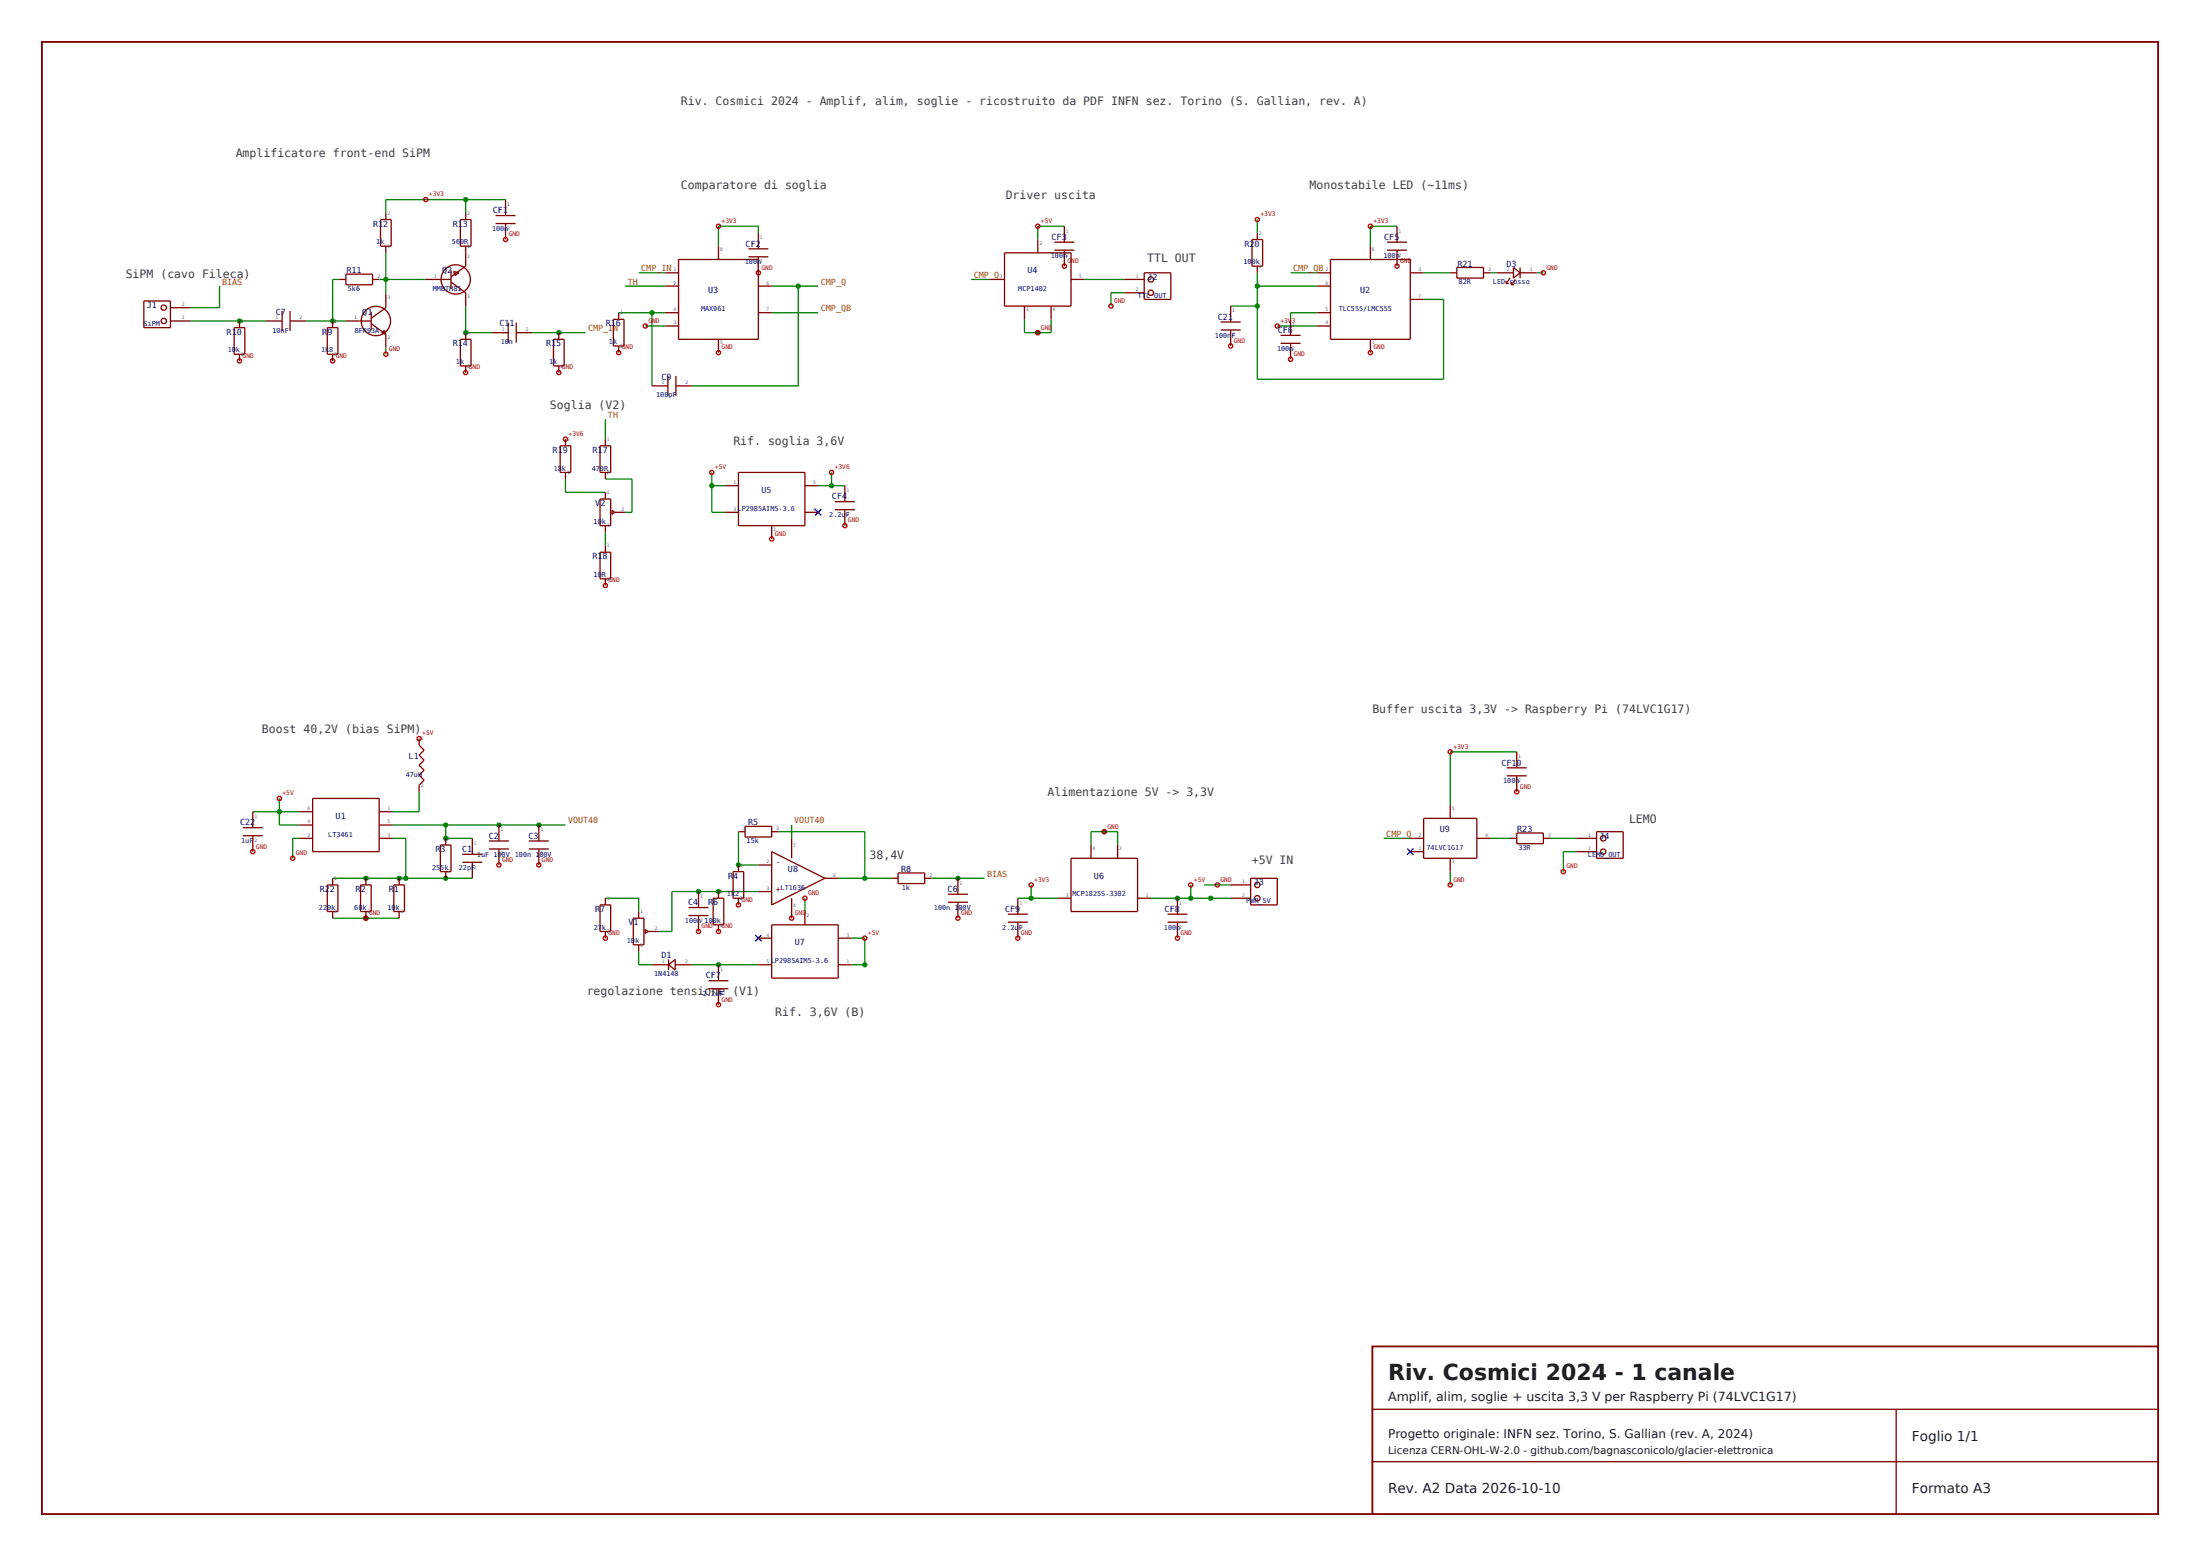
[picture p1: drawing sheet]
<svg xmlns="http://www.w3.org/2000/svg" width="420mm" height="297mm" viewBox="0 0 420 297" stroke-linecap="round" stroke-linejoin="round" font-family="sans-serif">
<g fill="none" stroke="#008000" stroke-width=".25">
<path d="M88.9 38.1v2.5M96.5 38.1h-22.8v2.5M41.9 54.6v4.1h-5.6M64.8 53.3h-1.3v8M72.4 53.3h8.9M73.7 48.3v7.9M88.9 58.4v5.1h5.1M118.1 59.7h8.9M119.4 54.6h7.6M121.9 52.1h5.1M124.5 59.7v14M144.8 44.4v-1.2h-7.6v3.8"/>
<path d="M147.3 54.6h8.9M147.3 59.7h8.9M152.4 54.6v19.1h-20.3M185.4 53.3h3.8M203.2 43.2h-5.1v2.5M207 53.3h7.6M214.6 55.9h-2.5v2.5M234.9 58.4h5.1M240 54.6h11.5M240 41.9v2.5M240 52.1v20.3h35.6v-15.3h-3.8M246.4 52.1h5.1"/>
<path d="M251.5 59.7h-5.1v1.3M266.7 43.2h-5.1v3.8M271.8 52.1h5.1M284.5 52.1h1.3M293.4 52.1h1.2M36.3 61.3h14.5M58.4 61.3h7.6M73.7 66.3v1.3M101.6 63.5h10.2M123.2 62.2h3.8M195.6 61v2.5h5.1v-2.5M243.8 62.2h7.7"/>
<path d="M107.9 91.4v2.6h7.7M115.6 80v3.8M115.6 91.4h5v6.4h-1.2M135.9 90.2v7.6h2.5M135.9 92.7h2.5M156.2 92.7h5.1M158.7 90.2v2.5M115.6 101.6v2.5M48.3 154.9h8.8M53.3 152.4v5.1h3.8M74.9 157.5h33M80 151.1v3.8h-5.1"/>
<path d="M85.1 157.5v2.5h5.1M141 158.7v6.4h3.8M148.6 158.7h16.5v8.9M151.1 157.5v2.5M289.6 143.5h-12.7v10.2M57.1 160h-1.2v3.8M63.5 167.6h26.7M63.5 175.3h12.7M74.9 160h2.6v7.6M115.6 171.4h6.3v2.6M144.8 170.2h-16.5v7.6h-2.6M153.7 171.4v2.6"/>
<path d="M160 167.6h10.2M162.6 179.1h2.5v5h-2.5M177.8 167.6h10.2M194.3 171.4h7.6M196.8 168.9v2.5M208.3 161.3v-2.6h5.1v2.6M219.7 171.4h15.2M227.3 168.9v2.5M229.9 168.9h5M264.2 160h5M276.9 166.4v2.5M284.5 160h3.8"/>
<path d="M295.9 160h5.1M301 162.6h-2.6v3.8M121.9 181.6v2.5h2.6M132.1 184.1h12.7"/>
</g>
<g fill="#008000">
<circle cx="45.7" cy="61.3" r=".5"/>
<circle cx="63.5" cy="61.3" r=".5"/>
<circle cx="88.9" cy="38.1" r=".5"/>
<circle cx="73.7" cy="53.3" r=".5"/>
<circle cx="88.9" cy="63.5" r=".5"/>
<circle cx="106.7" cy="63.5" r=".5"/>
<circle cx="124.5" cy="59.7" r=".5"/>
<circle cx="152.4" cy="54.6" r=".5"/>
<circle cx="135.9" cy="92.7" r=".5"/>
<circle cx="158.7" cy="92.7" r=".5"/>
<circle cx="198.1" cy="63.5" r=".5"/>
<circle cx="240" cy="54.6" r=".5"/>
<circle cx="240" cy="58.4" r=".5"/>
<circle cx="53.3" cy="154.9" r=".5"/>
<circle cx="85.1" cy="157.5" r=".5"/>
<circle cx="95.2" cy="157.5" r=".5"/>
<circle cx="102.9" cy="157.5" r=".5"/>
<circle cx="85.1" cy="160" r=".5"/>
<circle cx="69.8" cy="167.6" r=".5"/>
<circle cx="76.2" cy="167.6" r=".5"/>
<circle cx="77.5" cy="167.6" r=".5"/>
<circle cx="85.1" cy="167.6" r=".5"/>
<circle cx="69.8" cy="175.3" r=".5"/>
<circle cx="141" cy="165.1" r=".5"/>
<circle cx="165.1" cy="167.6" r=".5"/>
<circle cx="182.9" cy="167.6" r=".5"/>
<circle cx="133.3" cy="170.2" r=".5"/>
<circle cx="137.2" cy="170.2" r=".5"/>
<circle cx="137.2" cy="184.1" r=".5"/>
<circle cx="165.1" cy="184.1" r=".5"/>
<circle cx="227.3" cy="171.4" r=".5"/>
<circle cx="224.8" cy="171.4" r=".5"/>
<circle cx="231.1" cy="171.4" r=".5"/>
<circle cx="196.8" cy="171.4" r=".5"/>
<circle cx="210.8" cy="158.7" r=".5"/>
</g>
<path d="M155.6 97.2l1.2 1.2zM155.6 98.4l1.2-1.2zM144.2 178.5l1.2 1.2zM144.2 179.7l1.2-1.2zM268.6 162l1.2 1.2zM269.8 162l-1.2 1.2z" fill="#000" stroke="#0000c0" stroke-width=".25"/>
<g fill="none" stroke="#c00000" stroke-width=".25">
<circle cx="81.3" cy="38.1" r=".4"/>
<circle cx="96.5" cy="45.7" r=".4"/>
<circle cx="137.2" cy="43.2" r=".4"/>
<circle cx="144.8" cy="52.1" r=".4"/>
<circle cx="198.1" cy="43.2" r=".4"/>
<circle cx="203.2" cy="50.8" r=".4"/>
<circle cx="212.1" cy="58.4" r=".4"/>
<circle cx="240" cy="41.9" r=".4"/>
<circle cx="261.6" cy="43.2" r=".4"/>
<circle cx="266.7" cy="50.8" r=".4"/>
<circle cx="294.6" cy="52.1" r=".4"/>
<circle cx="45.7" cy="68.9" r=".4"/>
<circle cx="63.5" cy="68.9" r=".4"/>
<circle cx="73.7" cy="67.6" r=".4"/>
<circle cx="88.9" cy="71.1" r=".4"/>
<circle cx="106.7" cy="71.1" r=".4"/>
<circle cx="118.1" cy="67.3" r=".4"/>
<circle cx="123.2" cy="62.2" r=".4"/>
<circle cx="137.2" cy="67.3" r=".4"/>
<circle cx="198.1" cy="63.5" r=".4"/>
<circle cx="234.9" cy="66" r=".4"/>
<circle cx="243.8" cy="62.2" r=".4"/>
<circle cx="246.4" cy="68.6" r=".4"/>
<circle cx="261.6" cy="67.3" r=".4"/>
<circle cx="107.9" cy="83.8" r=".4"/>
<circle cx="135.9" cy="90.2" r=".4"/>
<circle cx="158.7" cy="90.2" r=".4"/>
<circle cx="115.6" cy="111.8" r=".4"/>
<circle cx="147.3" cy="102.9" r=".4"/>
<circle cx="161.3" cy="100.3" r=".4"/>
<circle cx="53.3" cy="152.4" r=".4"/>
<circle cx="80" cy="141" r=".4"/>
<circle cx="210.8" cy="158.7" r=".4"/>
<circle cx="276.9" cy="143.5" r=".4"/>
<circle cx="289.6" cy="151.1" r=".4"/>
<circle cx="48.3" cy="162.6" r=".4"/>
<circle cx="55.9" cy="163.8" r=".4"/>
<circle cx="69.8" cy="175.3" r=".4"/>
<circle cx="95.2" cy="165.1" r=".4"/>
<circle cx="102.9" cy="165.1" r=".4"/>
<circle cx="115.6" cy="179.1" r=".4"/>
<circle cx="133.3" cy="177.8" r=".4"/>
<circle cx="137.2" cy="177.8" r=".4"/>
<circle cx="141" cy="172.7" r=".4"/>
<circle cx="151.1" cy="175.3" r=".4"/>
<circle cx="153.7" cy="171.4" r=".4"/>
<circle cx="165.1" cy="179.1" r=".4"/>
<circle cx="182.9" cy="175.3" r=".4"/>
<circle cx="194.3" cy="179.1" r=".4"/>
<circle cx="196.8" cy="168.9" r=".4"/>
<circle cx="224.8" cy="179.1" r=".4"/>
<circle cx="227.3" cy="168.9" r=".4"/>
<circle cx="232.4" cy="168.9" r=".4"/>
<circle cx="276.9" cy="168.9" r=".4"/>
<circle cx="298.4" cy="166.4" r=".4"/>
<circle cx="137.2" cy="191.8" r=".4"/>
</g>
<g fill="none" stroke="#800000" stroke-width=".25">
<path d="M96.5 38.1v3M27.5 57.5h5v5h-5zM32.5 58.7h3.8M53.8 59.4v3.8M55.4 59.4v3.8M64.8 53.3h1.2M66 52.3h5.1v2.1h-5.1zM70.9 59.5v3.5M71.1 53.3h1.3M72.6 41.9h2.1v5.1h-2.1zM73.7 40.6v1.3M73.7 47v1.3"/>
<path d="M73.7 56.2v2.5M81.3 53.3h4.8M86.1 51.6v3.5M87.9 41.9h2v5.1h-2zM88.9 40.6v1.3M88.9 47v3.8M88.9 55.9v2.5M94.6 41.1h3.8M94.6 42.7h3.8M96.5 42.7v3M118.1 59.7v1.3M127 52.1h2.5"/>
<path d="M127 54.6h2.5M127 59.7h2.5M137.2 47v2.5M142.9 47.5h3.8M142.9 49h3.8M144.8 49v15.8h-15.3v-15.3h15.3M144.8 44.4v3.1M144.8 54.6h2.5M144.8 59.7h2.5M189.2 53.3h2.6M191.8 48.3h12.7v10.1h-12.7zM195.6 58.4v2.6"/>
<path d="M198.1 45.7v2.6M200.7 58.4v2.6M201.3 46.2h3.8M201.3 47.8h3.8M203.2 43.2v3M203.2 47.8v3M204.5 53.3h2.5M214.6 53.3h3.8M214.6 55.9h3.8M218.4 52.1h5.1v5h-5.1zM234.9 58.4v3.1M239 45.7h2v5.1h-2z"/>
<path d="M240 44.4v1.3M240 50.8v1.3M251.5 52.1h2.5M251.5 54.6h2.5M251.5 59.7h2.5M254 49.5h15.2v15.3h-15.2zM261.6 47v2.5M264.8 46.2h3.8M264.8 47.8h3.8M266.7 43.2v3M266.7 47.8v3M269.2 52.1h2.6"/>
<path d="M269.2 57.1h2.6M276.9 52.1h1.2M278.1 51.1h5.1v2h-5.1zM283.2 52.1h1.3M285.8 52.1h3.1M287.5 53.6v.5h.5M288.5 53.8v.6h.6M288.9 51.1v2M290.2 52.1h3.2M290.2 51.1v2M32.5 61.3h3.8M44.7 62.5h2v5.1h-2z"/>
<path d="M45.7 61.3v1.2M45.7 67.6v1.3M50.8 61.3h3M55.4 61.3h3M62.5 62.5h2v5.1h-2zM63.5 61.3v1.2M63.5 67.6v1.3M66 61.3h4.9M73.7 63.8v2.5M87.9 64.8h2v5h-2zM88.9 63.5v1.3M88.9 69.8v1.3"/>
<path d="M94 63.5h3M97 61.6v3.8M98.6 61.6v3.8M98.6 63.5h3M105.7 64.8h2v5h-2zM106.7 63.5v1.3M106.7 69.8v1.3M117.1 61h2v5h-2zM118.1 66v1.3M124.5 73.7h3M127 62.2h2.5M127.5 71.8v3.8"/>
<path d="M129 71.8v3.8M129 73.7h3.1M137.2 64.8v2.5M233 61.5h3.9M233 63h3.9M234.9 63v3M244.5 64h3.8M244.5 65.5h3.8M246.4 61v3M246.4 65.5v3.1M251.5 62.2h2.5M261.6 64.8v2.5"/>
<path d="M106.9 85.1h2.1v5.1h-2.1zM107.9 83.8v1.3M107.9 90.2v1.2M114.6 85.1h2v5.1h-2zM114.6 95.2h2v5.1h-2zM115.6 83.8v1.3M115.6 90.2v1.2M115.6 94v1.2M116.8 97.4v.8M117.3 97.8h2.1M138.4 97.8h2.6M138.4 92.7h2.6"/>
<path d="M141 90.2h12.7v10.1h-12.7zM153.7 97.8h2.5M153.7 92.7h2.5M159.4 95.8h3.8M159.4 97.3h3.8M161.3 92.7v3.1M161.3 97.3v3M114.6 105.4h2v5.1h-2zM115.6 100.3v1.3M115.6 104.1v1.3M115.6 110.5v1.3M147.3 100.3v2.6"/>
<path d="M46.4 158h3.8M46.4 159.5h3.8M48.3 154.9v3.1M48.3 159.5v3.1M57.1 154.9h2.6M57.1 157.5h2.6M59.7 152.4h12.7v10.2h-12.7zM72.4 154.9h2.5M72.4 157.5h2.5M80 141v1.2M80 149.9v1.2M95.2 157.5v3"/>
<path d="M102.9 157.5v3M141 158.7h1.2M142.2 157.7h5.1v2.1h-5.1zM147.3 158.7h1.3M271.8 156.2h10.1v7.6h-10.1zM276.9 153.7v2.5M287.7 146.6h3.8M287.7 148.1h3.8M289.6 143.5v3.1M289.6 148.1v3M289.6 159h5v2h-5zM304.8 158.7h5.1v5.1h-5.1z"/>
<path d="M57.1 160h2.6M62.5 168.9h2v5.1h-2zM63.5 167.6v1.3M63.5 174v1.3M68.8 168.9h2.1v5.1h-2.1zM69.8 167.6v1.3M69.8 174v1.3M72.4 160h2.5M75.2 168.9h2v5.1h-2zM76.2 167.6v1.3M76.2 174v1.3M84.1 161.3h2v5.1h-2z"/>
<path d="M85.1 160v1.3M85.1 166.4v1.2M88.3 163.1h3.8M88.3 164.6h3.8M90.2 160v3.1M90.2 164.6v3M93.3 160.5h3.9M93.3 162.1h3.9M95.2 162.1v3M101 160.5h3.8M101 162.1h3.8M102.9 162.1v3"/>
<path d="M114.6 172.7h2v5.1h-2zM115.6 171.4v1.3M115.6 177.8v1.3M120.9 175.3h2v5h-2zM121.9 174v1.3M123.2 177.4v.8M123.7 177.8h2M131.4 173.2h3.9M131.4 174.8h3.9M133.3 170.2v3M133.3 174.8v3M136.1 171.4h2.1v5.1h-2.1z"/>
<path d="M137.2 170.2v1.2M137.2 176.5v1.3M140 166.4h2v5h-2zM141 165.1v1.3M141 171.4v1.3M144.8 165.1h2.5M144.8 170.2h2.5M144.8 179.1h2.5M147.3 162.6v10.1M147.3 176.5h12.7v10.2h-12.7zM151.1 160v3.8M151.1 171.4v3.9"/>
<path d="M153.7 174v2.5M157.5 167.6h2.5M160 179.1h2.6M170.2 167.6h1.2M171.4 166.6h5.1v2.1h-5.1zM176.5 167.6h1.3M181 170.7h3.8M181 172.2h3.8M182.9 167.6v3.1M182.9 172.2v3.1M192.4 174.5h3.8M192.4 176h3.8"/>
<path d="M194.3 171.4v3.1M194.3 176v3.1M201.9 171.4h2.6M204.5 163.8h12.7v10.2h-12.7zM208.3 161.3v2.5M213.4 161.3v2.5M217.2 171.4h2.5M222.9 174.5h3.8M222.9 176h3.8M224.8 171.4v3.1M224.8 176v3.1M234.9 168.9h3.9"/>
<path d="M234.9 171.4h3.9M238.8 167.6h5v5.1h-5zM269.2 162.6h2.6M269.2 160h2.6M276.9 163.8v2.6M281.9 160h2.6M288.3 160h1.3M294.6 160h1.3M301 162.6h3.8M301 160h3.8M121.9 180.3v1.3M124.5 184.1h3.1"/>
<path d="M127.6 183.1v2.1M128.9 183.1v2.1M128.9 184.1h3.2M135.3 187.2h3.8M135.3 188.7h3.8M137.2 184.1v3.1M137.2 188.7v3.1M144.8 184.1h2.5M160 184.1h2.6"/>
<circle cx="31.3" cy="58.7" r=".51"/>
<circle cx="87" cy="53.3" r="2.8"/>
<circle cx="219.7" cy="55.9" r=".51"/>
<circle cx="219.7" cy="53.3" r=".51"/>
<circle cx="31.3" cy="61.3" r=".51"/>
<circle cx="71.8" cy="61.3" r="2.8"/>
<circle cx="240" cy="171.4" r=".51"/>
<circle cx="240" cy="168.9" r=".51"/>
<circle cx="306.1" cy="160" r=".51"/>
<circle cx="306.1" cy="162.6" r=".51"/>
</g>
<g fill="#000" stroke="#800000" stroke-width=".25">
<path d="M70.9 60.8l2.8-2.1zM86.1 52.8l2.8-2zM86.6 51.8l1 .3zM86.6 51.8l.3 .8zM86.9 52.6l.7-.5zM86.1 53.8l2.8 2.1zM288.3 53.1l-.8 1zM288.9 51.1l1.3 1zM289.3 53.3l-.8 1.1zM288.9 53.1l1.3-1zM70.9 61.8l2.8 2zM72.9 63.6l.8 .2z"/>
<path d="M73.4 63l-.5 .6zM73.4 63l.3 .8zM116.8 98.2l.5-.4zM116.8 97.4l.5 .4zM80 142.2l1 1zM80 144.1l1 1zM80 146l1 1zM80 148l1 .9zM81 143.2l-1 .9zM81 145.1l-1 .9zM81 147l-1 1zM81 148.9l-1 1z"/>
<path d="M123.2 178.2l.5-.4zM123.2 177.4l.5 .4zM147.3 172.7l10.2-5.1zM147.3 162.6l10.2 5zM127.6 184.1l1.3-1zM127.6 184.1l1.3 1.1z"/>
</g>
<path d="M8 8h404v281h-404z" fill="none" stroke="#800000" stroke-width=".35"/>
<path d="M262 257h150v32h-150z" fill="#fff" stroke="#800000" stroke-width=".35"/>
<path d="M262 269h150M262 279h150M362 269v20" fill="none" stroke="#800000" stroke-width=".25"/>
<text font-size="4.2" fill="#202020" x="265" y="263.5">Riv. Cosmici 2024 - 1 canale</text>
<g font-size="2.6" fill="#202020">
<text x="365" y="275">Foglio 1/1</text>
<text x="265" y="285">Rev. A2 Data 2026-10-10</text>
<text x="365" y="285">Formato A3</text>
</g>
<text font-size="2.4" fill="#202020" x="265" y="267.5">Amplif, alim, soglie + uscita 3,3 V per Raspberry Pi (74LVC1G17)</text>
<text font-size="2.3" fill="#202020" x="265" y="274.5">Progetto originale: INFN sez. Torino, S. Gallian (rev. A, 2024)</text>
<g font-size="2.2" fill="#404040">
<text x="130" y="20">Riv. Cosmici 2024 - Amplif, alim, soglie - ricostruito da PDF INFN sez. Torino (S. Gallian, rev. A)</text>
<text x="45" y="30">Amplificatore front-end SiPM</text>
<text x="130" y="36">Comparatore di soglia</text>
<text x="250" y="36">Monostabile LED (~11ms)</text>
<text x="192" y="38">Driver uscita</text>
<text x="24" y="53">SiPM (cavo Fileca)</text>
<text x="219" y="50">TTL OUT</text>
<text x="105" y="78">Soglia (V2)</text>
<text x="140" y="85">Rif. soglia 3,6V</text>
<text x="262" y="136">Buffer uscita 3,3V -&gt; Raspberry Pi (74LVC1G17)</text>
<text x="50" y="140">Boost 40,2V (bias SiPM)</text>
<text x="200" y="152">Alimentazione 5V -&gt; 3,3V</text>
<text x="311" y="157">LEMO</text>
<text x="166" y="164">38,4V</text>
<text x="239" y="165">+5V IN</text>
<text x="112" y="190">regolazione tensione (V1)</text>
<text x="148" y="194">Rif. 3,6V (B)</text>
</g>
<text font-size="2" fill="#202020" x="265" y="277.5">Licenza CERN-OHL-W-2.0 - github.com/bagnasconicolo/glacier-elettronica</text>
<g font-size="1.6" fill="#000080">
<text x="94.1" y="40.7">CF1</text>
<text x="71.2" y="43.2">R12</text>
<text x="86.5" y="43.2">R13</text>
<text x="142.3" y="47.1">CF2</text>
<text x="200.8" y="45.8">CF3</text>
<text x="237.6" y="47.1">R20</text>
<text x="264.3" y="45.8">CF5</text>
<text x="66.1" y="52.1">R11</text>
<text x="84.4" y="52.1">Q2</text>
<text x="196.1" y="52.1">U4</text>
<text x="219" y="53.4">J2</text>
<text x="278.2" y="50.9">R21</text>
<text x="287.6" y="50.9">D3</text>
<text x="28" y="58.8">J1</text>
<text x="135.2" y="55.9">U3</text>
<text x="259.7" y="55.9">U2</text>
<text x="43.3" y="63.9">R10</text>
<text x="52.7" y="60.1">C7</text>
<text x="61.5" y="63.9">R9</text>
<text x="69.2" y="60.1">Q1</text>
<text x="95.3" y="62.3">C11</text>
<text x="115.7" y="62.3">R16</text>
<text x="232.5" y="61">C21</text>
<text x="243.9" y="63.6">CF6</text>
<text x="86.4" y="66.1">R14</text>
<text x="104.2" y="66.1">R15</text>
<text x="126.3" y="72.5">C9</text>
<text x="105.5" y="86.4">R19</text>
<text x="113.1" y="86.4">R17</text>
<text x="145.4" y="94">U5</text>
<text x="158.8" y="95.3">CF4</text>
<text x="113.7" y="96.6">V2</text>
<text x="113.1" y="106.7">R18</text>
<text x="78" y="144.8">L1</text>
<text x="286.6" y="146.1">CF10</text>
<text x="45.8" y="157.5">C22</text>
<text x="64.1" y="156.3">U1</text>
<text x="93.3" y="160.1">C2</text>
<text x="100.9" y="160.1">C3</text>
<text x="142.8" y="157.5">R5</text>
<text x="274.9" y="158.8">U9</text>
<text x="289.7" y="158.8">R23</text>
<text x="305.4" y="160.1">J4</text>
<text x="83.1" y="162.6">R3</text>
<text x="88.2" y="162.6">C1</text>
<text x="139" y="167.7">R4</text>
<text x="150.4" y="166.4">U8</text>
<text x="172" y="166.4">R8</text>
<text x="208.9" y="167.7">U6</text>
<text x="61.1" y="170.2">R22</text>
<text x="67.9" y="170.2">R2</text>
<text x="74.2" y="170.2">R1</text>
<text x="131.4" y="172.8">C4</text>
<text x="135.2" y="172.8">R6</text>
<text x="180.9" y="170.2">C6</text>
<text x="239.4" y="169">J3</text>
<text x="113.6" y="174.1">R7</text>
<text x="120" y="176.6">V1</text>
<text x="191.9" y="174.1">CF9</text>
<text x="222.3" y="174.1">CF8</text>
<text x="126.3" y="182.9">D1</text>
<text x="151.7" y="180.4">U7</text>
<text x="134.7" y="186.8">CF7</text>
</g>
<g font-size="1.6" fill="#a05000">
<text x="122.4" y="51.8">CMP_IN</text>
<text x="185.9" y="53">CMP_Q</text>
<text x="246.9" y="51.8">CMP_QB</text>
<text x="42.4" y="54.3">BIAS</text>
<text x="119.9" y="54.3">TH</text>
<text x="156.7" y="54.3">CMP_Q</text>
<text x="156.7" y="59.4">CMP_QB</text>
<text x="112.3" y="63.2">CMP_IN</text>
<text x="116.1" y="79.7">TH</text>
<text x="108.5" y="157.2">VOUT40</text>
<text x="151.6" y="157.2">VOUT40</text>
<text x="264.7" y="159.7">CMP_Q</text>
<text x="188.5" y="167.3">BIAS</text>
</g>
<g font-size="1.6" fill="#800000">
<text x="148.1" y="165.1">-</text>
<text x="148.1" y="170.2">+</text>
</g>
<g font-size="1.3" fill="#000080">
<text x="71.8" y="46.6">1k</text>
<text x="86.3" y="46.6">560R</text>
<text x="93.9" y="44.1">100n</text>
<text x="142.2" y="50.5">100n</text>
<text x="200.6" y="49.2">100n</text>
<text x="237.4" y="50.5">100k</text>
<text x="264.1" y="49.2">100n</text>
<text x="66.4" y="55.5">5k6</text>
<text x="82.6" y="55.5">MMBTH81</text>
<text x="133.8" y="59.3">MAX961</text>
<text x="194.4" y="55.5">MCP1402</text>
<text x="217.2" y="56.8">TTL_OUT</text>
<text x="255.6" y="59.3">TLC555/LMC555</text>
<text x="278.5" y="54.3">82R</text>
<text x="285" y="54.3">LED rosso</text>
<text x="27.4" y="62.2">SiPM</text>
<text x="52" y="63.5">10nF</text>
<text x="67.7" y="63.5">BFR93A</text>
<text x="95.6" y="65.7">10n</text>
<text x="116.3" y="65.7">1k</text>
<text x="232" y="64.4">100nF</text>
<text x="43.5" y="67.3">10k</text>
<text x="61.3" y="67.3">1k8</text>
<text x="87" y="69.5">1k</text>
<text x="104.8" y="69.5">1k</text>
<text x="243.8" y="67">100n</text>
<text x="125.3" y="75.9">100pF</text>
<text x="105.7" y="89.8">18k</text>
<text x="113" y="89.8">470R</text>
<text x="113.3" y="100">10k</text>
<text x="140.8" y="97.4">LP2985AIM5-3.6</text>
<text x="158.3" y="98.7">2.2uF</text>
<text x="113.3" y="110.1">10R</text>
<text x="77.5" y="148.2">47uH</text>
<text x="287" y="149.5">100n</text>
<text x="46" y="160.9">1uF</text>
<text x="62.7" y="159.7">LT3461</text>
<text x="142.5" y="160.9">15k</text>
<text x="82.5" y="166">255k</text>
<text x="87.6" y="166">22pF</text>
<text x="91.1" y="163.5">1uF 100V</text>
<text x="98.3" y="163.5">100n 100V</text>
<text x="272.3" y="162.2">74LVC1G17</text>
<text x="289.9" y="162.2">33R</text>
<text x="303.2" y="163.5">LEMO_OUT</text>
<text x="60.9" y="173.6">220k</text>
<text x="67.6" y="173.6">68k</text>
<text x="74" y="173.6">10k</text>
<text x="138.8" y="171.1">1k2</text>
<text x="149" y="169.8">LT1636</text>
<text x="172.1" y="169.8">1k</text>
<text x="178.3" y="173.6">100n 100V</text>
<text x="204.8" y="171.1">MCP1825S-3302</text>
<text x="237.9" y="172.4">PWR_5V</text>
<text x="113.4" y="177.5">27k</text>
<text x="119.7" y="180">10k</text>
<text x="130.8" y="176.2">100n 100k</text>
<text x="191.3" y="177.5">2.2uF</text>
<text x="222.2" y="177.5">100n</text>
<text x="147.2" y="183.8">LP2985AIM5-3.6</text>
<text x="124.9" y="186.3">1N4148</text>
<text x="134.2" y="190.2">2.2uF</text>
</g>
<g font-size="1.2" fill="#c00000">
<text x="81.9" y="37.5">+3V3</text>
<text x="240.6" y="41.3">+3V3</text>
<text x="97.1" y="45.1">GND</text>
<text x="137.8" y="42.6">+3V3</text>
<text x="198.7" y="42.6">+5V</text>
<text x="262.2" y="42.6">+3V3</text>
<text x="145.4" y="51.5">GND</text>
<text x="203.8" y="50.2">GND</text>
<text x="267.3" y="50.2">GND</text>
<text x="295.2" y="51.5">GND</text>
<text x="212.7" y="57.8">GND</text>
<text x="123.8" y="61.6">GND</text>
<text x="198.7" y="62.9">GND</text>
<text x="235.5" y="65.4">GND</text>
<text x="244.4" y="61.6">+3V3</text>
<text x="46.3" y="68.3">GND</text>
<text x="64.1" y="68.3">GND</text>
<text x="74.3" y="67">GND</text>
<text x="89.5" y="70.5">GND</text>
<text x="107.3" y="70.5">GND</text>
<text x="118.7" y="66.7">GND</text>
<text x="137.8" y="66.7">GND</text>
<text x="247" y="68">GND</text>
<text x="262.2" y="66.7">GND</text>
<text x="108.5" y="83.2">+3V6</text>
<text x="136.5" y="89.6">+5V</text>
<text x="159.3" y="89.6">+3V6</text>
<text x="161.9" y="99.7">GND</text>
<text x="147.9" y="102.3">GND</text>
<text x="116.2" y="111.2">GND</text>
<text x="80.6" y="140.4">+5V</text>
<text x="277.5" y="142.9">+3V3</text>
<text x="53.9" y="151.8">+5V</text>
<text x="290.2" y="150.5">GND</text>
<text x="48.9" y="162">GND</text>
<text x="211.4" y="158.2">GND</text>
<text x="56.5" y="163.2">GND</text>
<text x="95.8" y="164.5">GND</text>
<text x="103.5" y="164.5">GND</text>
<text x="299" y="165.8">GND</text>
<text x="141.6" y="172.1">GND</text>
<text x="154.3" y="170.9">GND</text>
<text x="197.4" y="168.3">+3V3</text>
<text x="227.9" y="168.3">+5V</text>
<text x="233" y="168.3">GND</text>
<text x="277.5" y="168.3">GND</text>
<text x="70.4" y="174.7">GND</text>
<text x="116.2" y="178.5">GND</text>
<text x="133.9" y="177.2">GND</text>
<text x="137.8" y="177.2">GND</text>
<text x="151.7" y="174.7">GND</text>
<text x="165.7" y="178.5">+5V</text>
<text x="183.5" y="174.7">GND</text>
<text x="194.9" y="178.5">GND</text>
<text x="225.4" y="178.5">GND</text>
<text x="137.8" y="191.2">GND</text>
</g>
<g font-size=".9" fill="#4060a0">
<text x="74" y="41">2</text>
<text x="89.2" y="41">2</text>
<text x="96.8" y="39.3">1</text>
<text x="74" y="47.3">1</text>
<text x="89.2" y="47.3">1</text>
<text x="96.8" y="43.9">2</text>
<text x="137.5" y="48">8</text>
<text x="145.1" y="45.7">1</text>
<text x="198.4" y="46.7">2</text>
<text x="203.5" y="44.4">1</text>
<text x="240.3" y="44.8">2</text>
<text x="261.9" y="48">8</text>
<text x="267" y="44.4">1</text>
<text x="65.7" y="53">1</text>
<text x="72.1" y="53">2</text>
<text x="82.9" y="53">1</text>
<text x="89.2" y="49.2">2</text>
<text x="128.6" y="51.8">1</text>
<text x="145.1" y="50.2">2</text>
<text x="190.8" y="53">3</text>
<text x="203.5" y="49">2</text>
<text x="206" y="53">5</text>
<text x="216.8" y="53">1</text>
<text x="240.3" y="51.1">1</text>
<text x="253" y="51.8">2</text>
<text x="267" y="49">2</text>
<text x="270.8" y="51.8">3</text>
<text x="277.8" y="51.8">1</text>
<text x="284.1" y="51.8">2</text>
<text x="287.6" y="51.8">2</text>
<text x="292.1" y="51.8">1</text>
<text x="34.7" y="58.4">2</text>
<text x="74" y="57.2">3</text>
<text x="89.2" y="56.8">3</text>
<text x="128.6" y="54.3">2</text>
<text x="128.6" y="59.4">4</text>
<text x="146.4" y="54.3">6</text>
<text x="146.4" y="59.4">7</text>
<text x="195.9" y="59.4">1</text>
<text x="201" y="59.4">4</text>
<text x="216.8" y="55.6">2</text>
<text x="235.3" y="59.6">1</text>
<text x="253" y="54.3">6</text>
<text x="253" y="59.4">5</text>
<text x="270.8" y="56.8">7</text>
<text x="34.7" y="61">1</text>
<text x="46" y="61.6">1</text>
<text x="52.6" y="61">1</text>
<text x="57.2" y="61">2</text>
<text x="63.8" y="61.6">1</text>
<text x="67.6" y="61">1</text>
<text x="74" y="64.8">2</text>
<text x="89.2" y="63.8">1</text>
<text x="95.8" y="63.2">1</text>
<text x="100.4" y="63.2">2</text>
<text x="107" y="63.8">1</text>
<text x="118.4" y="60">1</text>
<text x="128.6" y="61.9">3</text>
<text x="137.5" y="65.7">5</text>
<text x="235.3" y="64.2">2</text>
<text x="246.7" y="62.2">1</text>
<text x="253" y="61.9">4</text>
<text x="261.9" y="65.7">1</text>
<text x="46" y="68">2</text>
<text x="63.8" y="68">2</text>
<text x="89.2" y="70.2">2</text>
<text x="107" y="70.2">2</text>
<text x="118.4" y="66.4">2</text>
<text x="246.7" y="66.8">2</text>
<text x="126.3" y="73.4">1</text>
<text x="130.9" y="73.4">2</text>
<text x="108.3" y="84.2">2</text>
<text x="115.9" y="84.2">1</text>
<text x="108.3" y="90.5">1</text>
<text x="115.9" y="90.5">2</text>
<text x="115.9" y="94.3">1</text>
<text x="140" y="92.4">1</text>
<text x="155.2" y="92.4">5</text>
<text x="161.6" y="93.9">1</text>
<text x="115.9" y="100.7">3</text>
<text x="118.7" y="97.5">2</text>
<text x="140" y="97.5">3</text>
<text x="147.6" y="101.3">2</text>
<text x="155.2" y="97.5">4</text>
<text x="161.6" y="98.5">2</text>
<text x="115.9" y="104.5">1</text>
<text x="115.9" y="110.8">2</text>
<text x="80.3" y="141.3">1</text>
<text x="289.9" y="144.7">1</text>
<text x="289.9" y="149.3">2</text>
<text x="58.7" y="154.6">6</text>
<text x="74" y="154.6">1</text>
<text x="80.3" y="150.2">2</text>
<text x="277.2" y="154.6">5</text>
<text x="48.6" y="156.2">1</text>
<text x="48.6" y="160.7">2</text>
<text x="58.7" y="157.2">4</text>
<text x="58.7" y="159.7">2</text>
<text x="74" y="157.2">5</text>
<text x="74" y="159.7">3</text>
<text x="85.4" y="160.4">1</text>
<text x="90.5" y="161.2">1</text>
<text x="95.6" y="158.7">1</text>
<text x="103.2" y="158.7">1</text>
<text x="141.9" y="158.4">1</text>
<text x="148.3" y="158.4">2</text>
<text x="151.4" y="161.6">7</text>
<text x="270.8" y="159.7">2</text>
<text x="283.5" y="159.7">4</text>
<text x="289.2" y="159.7">1</text>
<text x="295.6" y="159.7">2</text>
<text x="303.2" y="159.7">1</text>
<text x="63.8" y="168">1</text>
<text x="70.2" y="168">1</text>
<text x="76.5" y="168">1</text>
<text x="85.4" y="166.7">2</text>
<text x="90.5" y="165.8">2</text>
<text x="95.6" y="163.3">2</text>
<text x="103.2" y="163.3">2</text>
<text x="141.3" y="165.4">1</text>
<text x="146.4" y="164.8">2</text>
<text x="159.1" y="167.3">6</text>
<text x="171.1" y="167.3">1</text>
<text x="177.5" y="167.3">2</text>
<text x="208.6" y="162.3">4</text>
<text x="213.7" y="162.3">2</text>
<text x="270.8" y="162.3">1</text>
<text x="277.2" y="164.8">3</text>
<text x="303.2" y="162.3">2</text>
<text x="115.9" y="171.8">1</text>
<text x="133.7" y="171.4">1</text>
<text x="137.5" y="170.5">1</text>
<text x="141.3" y="171.8">2</text>
<text x="146.4" y="169.9">3</text>
<text x="151.4" y="173.1">4</text>
<text x="183.2" y="168.9">1</text>
<text x="183.2" y="173.4">2</text>
<text x="194.6" y="172.7">1</text>
<text x="203.5" y="171.1">3</text>
<text x="218.7" y="171.1">1</text>
<text x="225.1" y="172.7">1</text>
<text x="237.2" y="168.6">1</text>
<text x="237.2" y="171.1">2</text>
<text x="63.8" y="174.3">2</text>
<text x="70.2" y="174.3">2</text>
<text x="76.5" y="174.3">2</text>
<text x="115.9" y="178.1">2</text>
<text x="122.2" y="174.3">1</text>
<text x="125" y="177.5">2</text>
<text x="133.7" y="176">2</text>
<text x="137.5" y="176.9">2</text>
<text x="146.4" y="178.8">4</text>
<text x="154" y="175">2</text>
<text x="161.6" y="178.8">3</text>
<text x="194.6" y="177.2">2</text>
<text x="225.1" y="177.2">2</text>
<text x="122.2" y="180.7">3</text>
<text x="126.3" y="183.8">1</text>
<text x="130.8" y="183.8">2</text>
<text x="137.5" y="185.4">1</text>
<text x="146.4" y="183.8">5</text>
<text x="161.6" y="183.8">1</text>
<text x="137.5" y="189.9">2</text>
</g>
</svg>
